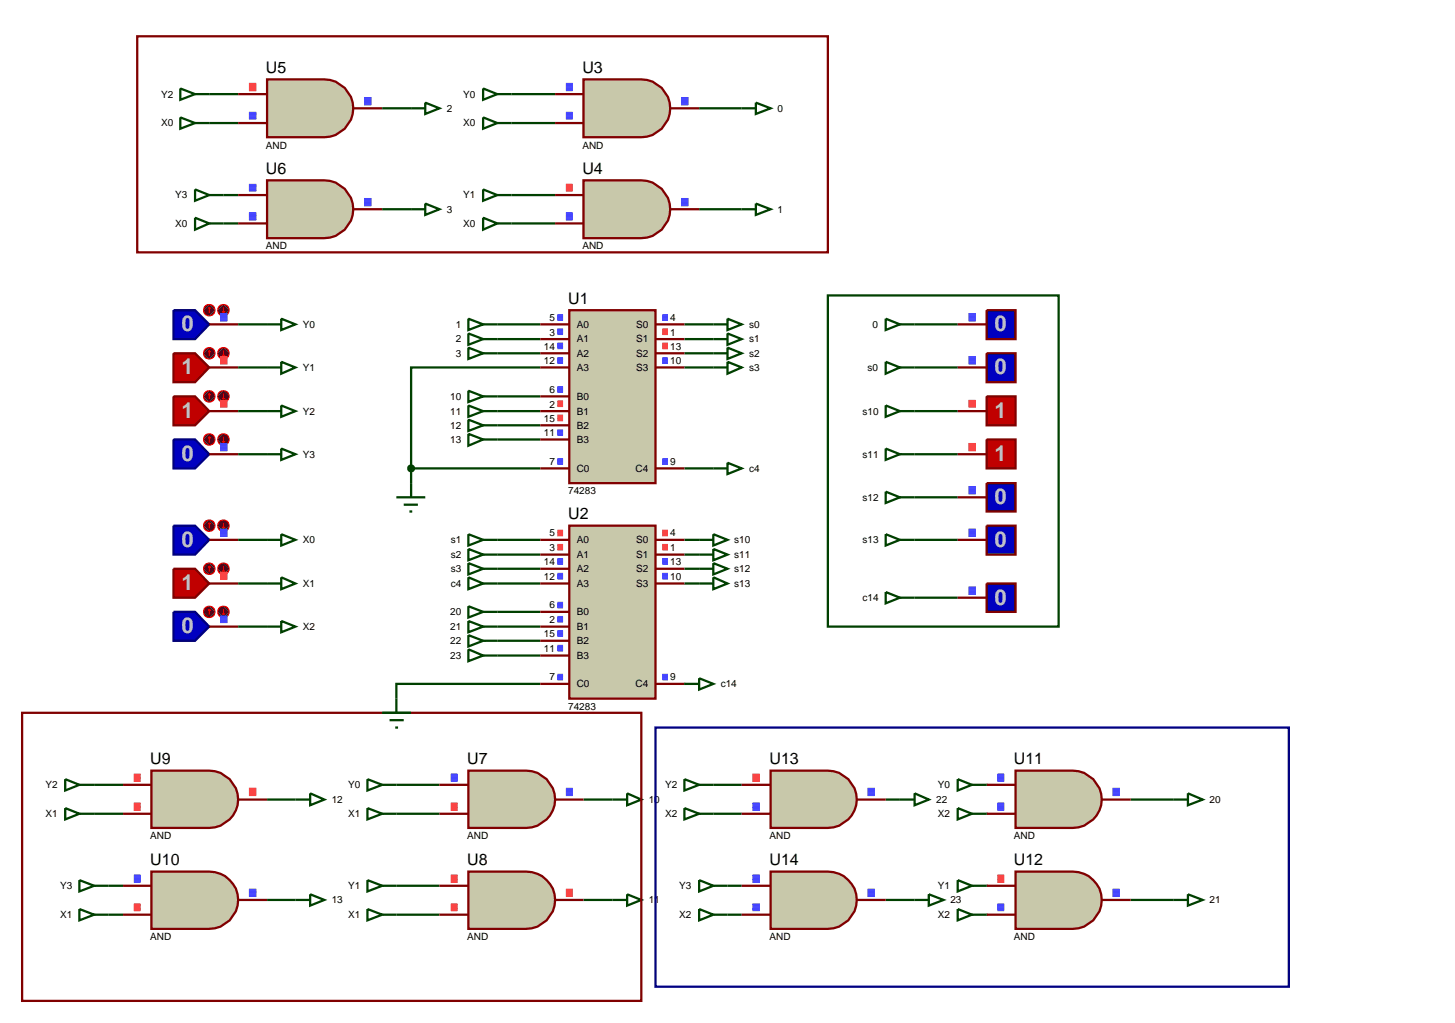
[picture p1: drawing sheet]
<svg xmlns="http://www.w3.org/2000/svg" width="257mm" height="180mm" viewBox="0 0 257 180" stroke-linecap="round" stroke-linejoin="round" font-family="sans-serif">
<g fill="none" stroke="#004000" stroke-width=".4">
<path d="M36.9 16.6h5.1M67.4 19.1h5.1M90.2 16.6h7.7M123.3 19.1h7.5M36.9 21.7h5.1M39.4 34.4h2.6M39.4 39.4h2.6M67.4 36.9h5.1M90.2 21.7h7.7M90.2 34.4h7.7M90.2 39.4h7.7M123.3 36.9h7.5"/>
<path d="M42 57.2h5.1M87.7 57.2h7.6M87.7 59.8h7.6M120.7 57.2h5.1M120.7 59.8h5.1M161.3 57.2h7.6M42 64.8h5.1M42 72.5h5.1M87.7 72.5h7.6M87.7 62.3h7.6M87.7 69.9h7.6M87.7 75h7.6"/>
<path d="M87.7 77.5h7.6M95.3 64.8h-22.8v17.8M120.7 64.8h5.1M120.7 62.3h5.1M161.3 64.8h7.6M161.3 72.5h7.6M42 80.1h5.1M42 95.2h5.1M72.5 82.6h22.8M72.5 82.6v2.6M87.7 95.2h7.6M87.7 97.8h7.6"/>
<path d="M120.7 95.2h2.6M120.7 97.8h2.6M120.7 82.6h5.1M161.3 80.1h7.6M161.3 95.2h7.6M161.3 87.7h7.6M42 102.9h5.1M42 110.5h5.1M87.7 102.9h7.6M87.7 110.5h7.6M87.7 100.3h7.6M87.7 107.9h7.6"/>
<path d="M87.7 113h7.6M87.7 115.6h7.6M120.7 102.9h2.6M120.7 100.3h2.6M161.3 105.4h7.6M16.6 138.4h5.1M69.9 138.4h7.6M95.3 120.6h-25.4v2.6M125.8 138.4h5M16.6 143.5h5.1M19.1 156.2h2.6M47.1 141h5"/>
<path d="M47.1 158.7h5M69.9 143.5h7.6M69.9 156.2h7.6M102.9 141h5.1M102.9 158.7h5.1M125.8 143.5h5M128.3 156.2h2.5M156.2 141h2.5M156.2 158.7h5.1M199.4 141h7.6M199.4 158.7h7.6M19.1 161.3h2.6"/>
<path d="M69.9 161.3h7.6M128.3 161.3h2.5"/>
</g>
<path d="M30.6 54.7h3.8l2.5 2.5-2.5 2.6h-3.8z" fill="#0000c0" stroke="#000080" stroke-width=".4"/>
<path d="M36.9 57.2h5.1" fill="none" stroke="#800000" stroke-width=".4"/>
<path d="M36.2 54l.7-.3-1 1zM36.9 53.7a.94 .94 0 0 1 1 1zM36.9 55.7l1-1a.94 .94 0 0 1-1 1zM35.9 54.7l1 1a.94 .94 0 0 1-1-1z" fill="#400000" stroke="#f00" stroke-width=".2"/>
<path d="M36.9 53.7l1 1-1 1-1-1z" fill="#400000"/>
<path d="M36.9 54.2l-.2 .2M36.9 54.2l.3 .2M36.9 54.2v1" fill="none" stroke="#f00" stroke-width=".2"/>
<path d="M38.7 54l.7-.3-1 1zM39.4 53.7a.94 .94 0 0 1 1 1zM39.4 55.7l1-1a.94 .94 0 0 1-1 1zM38.4 54.7l1 1a.94 .94 0 0 1-1-1z" fill="#400000" stroke="#f00" stroke-width=".2"/>
<path d="M38.4 54.7l1-1 1 1-1 1z" fill="#400000"/>
<path d="M39.2 54.9l.2 .3M39.4 54.2v1M39.7 54.9l-.3 .3" fill="none" stroke="#f00" stroke-width=".2"/>
<g fill="none" stroke="#4040ff" stroke-width=".18">
<path d="M38.8 55.3h1.3M38.8 55.4h1.3M38.8 55.5h1.3M38.8 55.6h1.3M38.8 55.7h1.3M38.8 55.8h1.3M38.8 55.9h1.3M38.8 56h1.3M38.8 56.1h1.3M38.8 56.2h1.3M38.8 56.3h1.3M38.8 56.4h1.3"/>
<path d="M38.8 56.5h1.3M38.8 56.6h1.3"/>
</g>
<path d="M30.6 62.3h3.8l2.5 2.5-2.5 2.6h-3.8z" fill="#c00000" stroke="#800000" stroke-width=".4"/>
<path d="M36.9 64.8h5.1" fill="none" stroke="#800000" stroke-width=".4"/>
<path d="M36.2 61.6l.7-.3-1 1zM36.9 61.3a.94 .94 0 0 1 1 1zM36.9 63.3l1-1a.94 .94 0 0 1-1 1zM35.9 62.3l1 1a.94 .94 0 0 1-1-1z" fill="#400000" stroke="#f00" stroke-width=".2"/>
<path d="M35.9 62.3l1-1 1 1-1 1z" fill="#400000"/>
<path d="M36.9 61.8l-.2 .3M36.9 61.8l.3 .3M36.9 61.8v1" fill="none" stroke="#f00" stroke-width=".2"/>
<path d="M38.7 61.6l.7-.3-1 1zM39.4 61.3a.94 .94 0 0 1 1 1zM39.4 63.3l1-1a.94 .94 0 0 1-1 1zM38.4 62.3l1 1a.94 .94 0 0 1-1-1z" fill="#400000" stroke="#f00" stroke-width=".2"/>
<path d="M38.4 62.3l1-1 1 1-1 1z" fill="#400000"/>
<path d="M39.2 62.6l.2 .2M39.4 61.8v1M39.7 62.6l-.3 .2" fill="none" stroke="#f00" stroke-width=".2"/>
<g fill="none" stroke="#ff4040" stroke-width=".18">
<path d="M38.8 62.9h1.3M38.8 63h1.3M38.8 63.1h1.3M38.8 63.2h1.3M38.8 63.3h1.3M38.8 63.4h1.3M38.8 63.5h1.3M38.8 63.6h1.3M38.8 63.7h1.3M38.8 63.8h1.3M38.8 63.9h1.3M38.8 64h1.3"/>
<path d="M38.8 64.1h1.3M38.8 64.2h1.3"/>
</g>
<path d="M30.6 69.9h3.8l2.5 2.6-2.5 2.5h-3.8z" fill="#c00000" stroke="#800000" stroke-width=".4"/>
<path d="M36.9 72.5h5.1" fill="none" stroke="#800000" stroke-width=".4"/>
<path d="M36.2 69.2l.7-.3-1 1zM36.9 68.9a.94 .94 0 0 1 1 1zM36.9 70.9l1-1a.94 .94 0 0 1-1 1zM35.9 69.9l1 1a.94 .94 0 0 1-1-1z" fill="#400000" stroke="#f00" stroke-width=".2"/>
<path d="M36.9 68.9l1 1-1 1-1-1z" fill="#400000"/>
<path d="M36.9 69.4l-.2 .3M36.9 69.4l.3 .3M36.9 69.4v1" fill="none" stroke="#f00" stroke-width=".2"/>
<path d="M38.7 69.2l.7-.3-1 1zM39.4 68.9a.94 .94 0 0 1 1 1zM39.4 70.9l1-1a.94 .94 0 0 1-1 1zM38.4 69.9l1 1a.94 .94 0 0 1-1-1z" fill="#400000" stroke="#f00" stroke-width=".2"/>
<path d="M38.4 69.9l1-1 1 1-1 1z" fill="#400000"/>
<path d="M39.2 70.2l.2 .2M39.4 69.4v1M39.7 70.2l-.3 .2" fill="none" stroke="#f00" stroke-width=".2"/>
<g fill="none" stroke="#ff4040" stroke-width=".18">
<path d="M38.8 70.6h1.3M38.8 70.7h1.3M38.8 70.8h1.3M38.8 70.9h1.3M38.8 71h1.3M38.8 71.1h1.3M38.8 71.2h1.3M38.8 71.3h1.3M38.8 71.4h1.3M38.8 71.5h1.3M38.8 71.6h1.3M38.8 71.7h1.3"/>
<path d="M38.8 71.8h1.3"/>
</g>
<path d="M30.6 77.5h3.8l2.5 2.6-2.5 2.5h-3.8z" fill="#0000c0" stroke="#000080" stroke-width=".4"/>
<path d="M36.9 80.1h5.1" fill="none" stroke="#800000" stroke-width=".4"/>
<path d="M36.2 76.8l.7-.3-1 1zM36.9 76.5a.94 .94 0 0 1 1 1zM36.9 78.5l1-1a.94 .94 0 0 1-1 1zM35.9 77.5l1 1a.94 .94 0 0 1-1-1z" fill="#400000" stroke="#f00" stroke-width=".2"/>
<path d="M36.9 76.5l1 1-1 1-1-1z" fill="#400000"/>
<path d="M36.9 77l-.2 .3M36.9 77l.3 .3M36.9 77v1.1" fill="none" stroke="#f00" stroke-width=".2"/>
<path d="M38.7 76.8l.7-.3-1 1zM39.4 76.5a.94 .94 0 0 1 1 1zM39.4 78.5l1-1a.94 .94 0 0 1-1 1zM38.4 77.5l1 1a.94 .94 0 0 1-1-1z" fill="#400000" stroke="#f00" stroke-width=".2"/>
<path d="M38.4 77.5l1-1 1 1-1 1z" fill="#400000"/>
<path d="M39.2 77.8l.2 .3M39.4 77v1.1M39.7 77.8l-.3 .3" fill="none" stroke="#f00" stroke-width=".2"/>
<g fill="none" stroke="#4040ff" stroke-width=".18">
<path d="M38.8 78.2h1.3M38.8 78.3h1.3M38.8 78.4h1.3M38.8 78.5h1.3M38.8 78.6h1.3M38.8 78.7h1.3M38.8 78.8h1.3M38.8 78.9h1.3M38.8 79h1.3M38.8 79.1h1.3M38.8 79.2h1.3M38.8 79.3h1.3"/>
<path d="M38.8 79.4h1.3M38.8 79.5h1.3"/>
</g>
<path d="M30.6 92.7h3.8l2.5 2.5-2.5 2.6h-3.8z" fill="#0000c0" stroke="#000080" stroke-width=".4"/>
<path d="M36.9 95.2h5.1" fill="none" stroke="#800000" stroke-width=".4"/>
<path d="M36.2 92l.7-.3-1 1zM36.9 91.7a.94 .94 0 0 1 1 1zM36.9 93.7l1-1a.94 .94 0 0 1-1 1zM35.9 92.7l1 1a.94 .94 0 0 1-1-1z" fill="#400000" stroke="#f00" stroke-width=".2"/>
<path d="M36.9 91.7l1 1-1 1-1-1z" fill="#400000"/>
<path d="M36.9 92.2l-.2 .2M36.9 92.2l.3 .2M36.9 92.2v1" fill="none" stroke="#f00" stroke-width=".2"/>
<path d="M38.7 92l.7-.3-1 1zM39.4 91.7a.94 .94 0 0 1 1 1zM39.4 93.7l1-1a.94 .94 0 0 1-1 1zM38.4 92.7l1 1a.94 .94 0 0 1-1-1z" fill="#400000" stroke="#f00" stroke-width=".2"/>
<path d="M38.4 92.7l1-1 1 1-1 1z" fill="#400000"/>
<path d="M39.2 92.9l.2 .3M39.4 92.2v1M39.7 92.9l-.3 .3" fill="none" stroke="#f00" stroke-width=".2"/>
<g fill="none" stroke="#4040ff" stroke-width=".18">
<path d="M38.8 93.3h1.3M38.8 93.4h1.3M38.8 93.5h1.3M38.8 93.6h1.3M38.8 93.7h1.3M38.8 93.8h1.3M38.8 93.9h1.3M38.8 94h1.3M38.8 94.1h1.3M38.8 94.2h1.3M38.8 94.3h1.3M38.8 94.4h1.3"/>
<path d="M38.8 94.5h1.3M38.8 94.6h1.3"/>
</g>
<path d="M30.6 100.3h3.8l2.5 2.6-2.5 2.5h-3.8z" fill="#c00000" stroke="#800000" stroke-width=".4"/>
<path d="M36.9 102.9h5.1" fill="none" stroke="#800000" stroke-width=".4"/>
<path d="M36.2 99.6l.7-.3-1 1zM36.9 99.3a.94 .94 0 0 1 1 1zM36.9 101.3l1-1a.94 .94 0 0 1-1 1zM35.9 100.3l1 1a.94 .94 0 0 1-1-1z" fill="#400000" stroke="#f00" stroke-width=".2"/>
<path d="M36.9 99.3l1 1-1 1-1-1z" fill="#400000"/>
<path d="M36.9 99.8l-.2 .3M36.9 99.8l.3 .3M36.9 99.8v1" fill="none" stroke="#f00" stroke-width=".2"/>
<path d="M38.7 99.6l.7-.3-1 1zM39.4 99.3a.94 .94 0 0 1 1 1zM39.4 101.3l1-1a.94 .94 0 0 1-1 1zM38.4 100.3l1 1a.94 .94 0 0 1-1-1z" fill="#400000" stroke="#f00" stroke-width=".2"/>
<path d="M39.4 99.3l1 1-1 1-1-1z" fill="#400000"/>
<path d="M39.4 99.8v1M39.2 100.6l.2 .2M39.7 100.6l-.3 .2" fill="none" stroke="#f00" stroke-width=".2"/>
<g fill="none" stroke="#ff4040" stroke-width=".18">
<path d="M38.8 100.9h1.3M38.8 101h1.3M38.8 101.1h1.3M38.8 101.2h1.3M38.8 101.3h1.3M38.8 101.4h1.3M38.8 101.5h1.3M38.8 101.6h1.3M38.8 101.7h1.3M38.8 101.8h1.3M38.8 101.9h1.3M38.8 102h1.3"/>
<path d="M38.8 102.1h1.3M38.8 102.2h1.3"/>
</g>
<path d="M30.6 107.9h3.8l2.5 2.6-2.5 2.5h-3.8z" fill="#0000c0" stroke="#000080" stroke-width=".4"/>
<path d="M36.9 110.5h5.1" fill="none" stroke="#800000" stroke-width=".4"/>
<path d="M36.2 107.2l.7-.3-1 1zM36.9 106.9a.94 .94 0 0 1 1 1zM36.9 108.9l1-1a.94 .94 0 0 1-1 1zM35.9 107.9l1 1a.94 .94 0 0 1-1-1z" fill="#400000" stroke="#f00" stroke-width=".2"/>
<path d="M35.9 107.9l1-1 1 1-1 1z" fill="#400000"/>
<path d="M36.9 107.4l-.2 .3M36.9 107.4l.3 .3M36.9 107.4v1" fill="none" stroke="#f00" stroke-width=".2"/>
<path d="M38.7 107.2l.7-.3-1 1zM39.4 106.9a.94 .94 0 0 1 1 1zM39.4 108.9l1-1a.94 .94 0 0 1-1 1zM38.4 107.9l1 1a.94 .94 0 0 1-1-1z" fill="#400000" stroke="#f00" stroke-width=".2"/>
<path d="M38.4 107.9l1-1 1 1-1 1z" fill="#400000"/>
<path d="M39.2 108.2l.2 .2M39.4 107.4v1M39.7 108.2l-.3 .2" fill="none" stroke="#f00" stroke-width=".2"/>
<g fill="none" stroke="#4040ff" stroke-width=".18">
<path d="M38.8 108.6h1.3M38.8 108.7h1.3M38.8 108.8h1.3M38.8 108.9h1.3M38.8 109h1.3M38.8 109.1h1.3M38.8 109.2h1.3M38.8 109.3h1.3M38.8 109.4h1.3M38.8 109.5h1.3M38.8 109.6h1.3M38.8 109.7h1.3"/>
<path d="M38.8 109.8h1.3"/>
</g>
<path d="M100.4 54.7h15.2v30.5h-15.2z" fill="#c8c8aa" stroke="#800000" stroke-width=".4"/>
<g fill="none" stroke="#800000" stroke-width=".4">
<path d="M95.3 57.2h5.1M95.3 59.8h5.1M115.6 57.2h5.1M115.6 59.8h5.1M95.3 62.3h5.1M95.3 64.8h5.1M95.3 69.9h5.1M95.3 72.5h5.1M95.3 75h5.1M95.3 77.5h5.1M115.6 62.3h5.1M115.6 64.8h5.1"/>
<path d="M95.3 82.6h5.1M115.6 82.6h5.1"/>
</g>
<g fill="none" stroke="#4040ff" stroke-width=".18">
<path d="M98.3 55.5h1M98.3 55.6h1M98.3 55.7h1M98.3 55.8h1M98.3 55.9h1M98.3 56h1M98.3 56.1h1M98.3 56.2h1M98.3 56.3h1M98.3 56.4h1M98.3 56.5h1M98.3 58h1"/>
<path d="M98.3 58.1h1M98.3 58.2h1M98.3 58.3h1M98.3 58.4h1M98.3 58.5h1M98.3 58.6h1M98.3 58.7h1M98.3 58.8h1M98.3 58.9h1M98.3 59h1M116.8 55.5h1M116.8 55.6h1"/>
<path d="M116.8 55.7h1M116.8 55.8h1M116.8 55.9h1M116.8 56h1M116.8 56.1h1M116.8 56.2h1M116.8 56.3h1M116.8 56.4h1M116.8 56.5h1M98.3 60.5h1M98.3 60.6h1M98.3 60.7h1"/>
<path d="M98.3 60.8h1M98.3 60.9h1M98.3 61h1M98.3 61.1h1M98.3 61.2h1M98.3 61.3h1M98.3 61.4h1M98.3 61.5h1M98.3 63.1h1M98.3 63.2h1M98.3 63.3h1M98.3 63.4h1"/>
<path d="M98.3 63.5h1M98.3 63.6h1M98.3 63.7h1M98.3 63.8h1M98.3 63.9h1M98.3 64h1M98.3 64.1h1M98.3 68.2h1M98.3 68.3h1M98.3 68.4h1M98.3 68.5h1M98.3 68.6h1"/>
<path d="M98.3 68.7h1M98.3 68.8h1M98.3 68.9h1M98.3 69h1M98.3 69.1h1M98.3 69.2h1M98.3 75.8h1M98.3 75.9h1M98.3 76h1M98.3 76.1h1M98.3 76.2h1M98.3 76.3h1"/>
<path d="M98.3 76.4h1M98.3 76.5h1M98.3 76.6h1M98.3 76.7h1M98.3 76.8h1M116.8 63.1h1M116.8 63.2h1M116.8 63.3h1M116.8 63.4h1M116.8 63.5h1M116.8 63.6h1M116.8 63.7h1"/>
<path d="M116.8 63.8h1M116.8 63.9h1M116.8 64h1M116.8 64.1h1M98.3 80.9h1M98.3 81h1M98.3 81.1h1M98.3 81.2h1M98.3 81.3h1M98.3 81.4h1M98.3 81.5h1M98.3 81.6h1"/>
<path d="M98.3 81.7h1M98.3 81.8h1M98.3 81.9h1M116.8 80.9h1M116.8 81h1M116.8 81.1h1M116.8 81.2h1M116.8 81.3h1M116.8 81.4h1M116.8 81.5h1M116.8 81.6h1M116.8 81.7h1"/>
<path d="M116.8 81.8h1M116.8 81.9h1"/>
</g>
<g fill="none" stroke="#ff4040" stroke-width=".18">
<path d="M116.8 58h1M116.8 58.1h1M116.8 58.2h1M116.8 58.3h1M116.8 58.4h1M116.8 58.5h1M116.8 58.6h1M116.8 58.7h1M116.8 58.8h1M116.8 58.9h1M116.8 59h1M98.3 70.7h1"/>
<path d="M98.3 70.8h1M98.3 70.9h1M98.3 71h1M98.3 71.1h1M98.3 71.2h1M98.3 71.3h1M98.3 71.4h1M98.3 71.5h1M98.3 71.6h1M98.3 71.7h1M98.3 73.2h1M98.3 73.3h1"/>
<path d="M98.3 73.4h1M98.3 73.5h1M98.3 73.6h1M98.3 73.7h1M98.3 73.8h1M98.3 73.9h1M98.3 74h1M98.3 74.1h1M98.3 74.2h1M116.8 60.5h1M116.8 60.6h1M116.8 60.7h1"/>
<path d="M116.8 60.8h1M116.8 60.9h1M116.8 61h1M116.8 61.1h1M116.8 61.2h1M116.8 61.3h1M116.8 61.4h1M116.8 61.5h1"/>
</g>
<path d="M100.4 92.7h15.2v30.5h-15.2z" fill="#c8c8aa" stroke="#800000" stroke-width=".4"/>
<g fill="none" stroke="#800000" stroke-width=".4">
<path d="M95.3 95.2h5.1M95.3 97.8h5.1M115.6 95.2h5.1M115.6 97.8h5.1M95.3 100.3h5.1M95.3 102.9h5.1M95.3 107.9h5.1M95.3 110.5h5.1M95.3 113h5.1M95.3 115.6h5.1M115.6 100.3h5.1M115.6 102.9h5.1"/>
<path d="M95.3 120.6h5.1M115.6 120.6h5.1"/>
</g>
<g fill="none" stroke="#ff4040" stroke-width=".18">
<path d="M98.3 93.5h1M98.3 93.6h1M98.3 93.7h1M98.3 93.8h1M98.3 93.9h1M98.3 94h1M98.3 94.1h1M98.3 94.2h1M98.3 94.3h1M98.3 94.4h1M98.3 94.5h1M98.3 96h1"/>
<path d="M98.3 96.1h1M98.3 96.2h1M98.3 96.3h1M98.3 96.4h1M98.3 96.5h1M98.3 96.6h1M98.3 96.7h1M98.3 96.8h1M98.3 96.9h1M98.3 97h1M116.8 93.5h1M116.8 93.6h1"/>
<path d="M116.8 93.7h1M116.8 93.8h1M116.8 93.9h1M116.8 94h1M116.8 94.1h1M116.8 94.2h1M116.8 94.3h1M116.8 94.4h1M116.8 94.5h1M116.8 96h1M116.8 96.1h1M116.8 96.2h1"/>
<path d="M116.8 96.3h1M116.8 96.4h1M116.8 96.5h1M116.8 96.6h1M116.8 96.7h1M116.8 96.8h1M116.8 96.9h1M116.8 97h1"/>
</g>
<g fill="none" stroke="#4040ff" stroke-width=".18">
<path d="M98.3 98.5h1M98.3 98.6h1M98.3 98.7h1M98.3 98.8h1M98.3 98.9h1M98.3 99h1M98.3 99.1h1M98.3 99.2h1M98.3 99.3h1M98.3 99.4h1M98.3 99.5h1M116.8 98.5h1"/>
<path d="M116.8 98.6h1M116.8 98.7h1M116.8 98.8h1M116.8 98.9h1M116.8 99h1M116.8 99.1h1M116.8 99.2h1M116.8 99.3h1M116.8 99.4h1M116.8 99.5h1M98.3 101.1h1M98.3 101.2h1"/>
<path d="M98.3 101.3h1M98.3 101.4h1M98.3 101.5h1M98.3 101.6h1M98.3 101.7h1M98.3 101.8h1M98.3 101.9h1M98.3 102h1M98.3 102.1h1M98.3 106.2h1M98.3 106.3h1M98.3 106.4h1"/>
<path d="M98.3 106.5h1M98.3 106.6h1M98.3 106.7h1M98.3 106.8h1M98.3 106.9h1M98.3 107h1M98.3 107.1h1M98.3 107.2h1M98.3 108.7h1M98.3 108.8h1M98.3 108.9h1M98.3 109h1"/>
<path d="M98.3 109.1h1M98.3 109.2h1M98.3 109.3h1M98.3 109.4h1M98.3 109.5h1M98.3 109.6h1M98.3 109.7h1M98.3 111.2h1M98.3 111.3h1M98.3 111.4h1M98.3 111.5h1M98.3 111.6h1"/>
<path d="M98.3 111.7h1M98.3 111.8h1M98.3 111.9h1M98.3 112h1M98.3 112.1h1M98.3 112.2h1M98.3 113.8h1M98.3 113.9h1M98.3 114h1M98.3 114.1h1M98.3 114.2h1M98.3 114.3h1"/>
<path d="M98.3 114.4h1M98.3 114.5h1M98.3 114.6h1M98.3 114.7h1M98.3 114.8h1M98.3 118.9h1M98.3 119h1M98.3 119.1h1M98.3 119.2h1M98.3 119.3h1M98.3 119.4h1M98.3 119.5h1"/>
<path d="M98.3 119.6h1M98.3 119.7h1M98.3 119.8h1M98.3 119.9h1M116.8 101.1h1M116.8 101.2h1M116.8 101.3h1M116.8 101.4h1M116.8 101.5h1M116.8 101.6h1M116.8 101.7h1M116.8 101.8h1"/>
<path d="M116.8 101.9h1M116.8 102h1M116.8 102.1h1M116.8 118.9h1M116.8 119h1M116.8 119.1h1M116.8 119.2h1M116.8 119.3h1M116.8 119.4h1M116.8 119.5h1M116.8 119.6h1M116.8 119.7h1"/>
<path d="M116.8 119.8h1M116.8 119.9h1"/>
</g>
<path d="M102.9 14h10.2a5.1 5.1 0 0 1 5.1 5.1 5.1 5.1 0 0 1-5.1 5.1h-10.2z" fill="#c8c8aa" stroke="#800000" stroke-width=".4"/>
<path d="M97.9 16.6h5M118.2 19.1h5.1M97.9 21.7h5" fill="none" stroke="#800000" stroke-width=".4"/>
<g fill="none" stroke="#4040ff" stroke-width=".18">
<path d="M99.8 14.7h1.2M99.8 14.8h1.2M99.8 14.9h1.2M99.8 15h1.2M99.8 15.1h1.2M99.8 15.2h1.2M99.8 15.3h1.2M99.8 15.4h1.2M99.8 15.5h1.2M99.8 15.6h1.2M99.8 15.7h1.2M99.8 15.8h1.2"/>
<path d="M99.8 15.9h1.2M99.8 16h1.2M99.8 19.8h1.2M99.8 19.9h1.2M120.1 17.2h1.3M120.1 17.3h1.3M120.1 17.4h1.3M120.1 17.5h1.3M120.1 17.6h1.3M120.1 17.7h1.3M120.1 17.8h1.3M120.1 17.9h1.3"/>
<path d="M120.1 18h1.3M120.1 18.1h1.3M120.1 18.2h1.3M120.1 18.3h1.3M120.1 18.4h1.3M120.1 18.5h1.3M99.8 20h1.2M99.8 20.1h1.2M99.8 20.2h1.2M99.8 20.3h1.2M99.8 20.4h1.2M99.8 20.5h1.2"/>
<path d="M99.8 20.6h1.2M99.8 20.7h1.2M99.8 20.8h1.2M99.8 20.9h1.2M99.8 21h1.2"/>
</g>
<path d="M102.9 31.8h10.2a5.1 5.1 0 0 1 5.1 5.1 5.1 5.1 0 0 1-5.1 5.1h-10.2z" fill="#c8c8aa" stroke="#800000" stroke-width=".4"/>
<path d="M97.9 34.4h5M97.9 39.4h5M118.2 36.9h5.1" fill="none" stroke="#800000" stroke-width=".4"/>
<g fill="none" stroke="#ff4040" stroke-width=".18">
<path d="M99.8 32.5h1.2M99.8 32.6h1.2M99.8 32.7h1.2M99.8 32.8h1.2M99.8 32.9h1.2M99.8 33h1.2M99.8 33.1h1.2M99.8 33.2h1.2M99.8 33.3h1.2M99.8 33.4h1.2M99.8 33.5h1.2M99.8 33.6h1.2"/>
<path d="M99.8 33.7h1.2"/>
</g>
<g fill="none" stroke="#4040ff" stroke-width=".18">
<path d="M99.8 37.5h1.2M99.8 37.6h1.2M99.8 37.7h1.2M99.8 37.8h1.2M99.8 37.9h1.2M99.8 38h1.2M99.8 38.1h1.2M99.8 38.2h1.2M99.8 38.3h1.2M99.8 38.4h1.2M99.8 38.5h1.2M99.8 38.6h1.2"/>
<path d="M99.8 38.7h1.2M99.8 38.8h1.2M120.1 35h1.3M120.1 35.1h1.3M120.1 35.2h1.3M120.1 35.3h1.3M120.1 35.4h1.3M120.1 35.5h1.3M120.1 35.6h1.3M120.1 35.7h1.3M120.1 35.8h1.3M120.1 35.9h1.3"/>
<path d="M120.1 36h1.3M120.1 36.1h1.3M120.1 36.2h1.3M120.1 36.3h1.3"/>
</g>
<path d="M47.1 14h10.1a5.1 5.1 0 0 1 5.1 5.1 5.1 5.1 0 0 1-5.1 5.1h-10.1z" fill="#c8c8aa" stroke="#800000" stroke-width=".4"/>
<path d="M42 16.6h5.1M62.3 19.1h5.1M42 21.7h5.1" fill="none" stroke="#800000" stroke-width=".4"/>
<g fill="none" stroke="#ff4040" stroke-width=".18">
<path d="M43.9 14.7h1.3M43.9 14.8h1.3M43.9 14.9h1.3M43.9 15h1.3M43.9 15.1h1.3M43.9 15.2h1.3M43.9 15.3h1.3M43.9 15.4h1.3M43.9 15.5h1.3M43.9 15.6h1.3M43.9 15.7h1.3M43.9 15.8h1.3"/>
<path d="M43.9 15.9h1.3M43.9 16h1.3"/>
</g>
<g fill="none" stroke="#4040ff" stroke-width=".18">
<path d="M43.9 19.8h1.3M43.9 19.9h1.3M64.2 17.2h1.3M64.2 17.3h1.3M64.2 17.4h1.3M64.2 17.5h1.3M64.2 17.6h1.3M64.2 17.7h1.3M64.2 17.8h1.3M64.2 17.9h1.3M64.2 18h1.3M64.2 18.1h1.3"/>
<path d="M64.2 18.2h1.3M64.2 18.3h1.3M64.2 18.4h1.3M64.2 18.5h1.3M43.9 20h1.3M43.9 20.1h1.3M43.9 20.2h1.3M43.9 20.3h1.3M43.9 20.4h1.3M43.9 20.5h1.3M43.9 20.6h1.3M43.9 20.7h1.3"/>
<path d="M43.9 20.8h1.3M43.9 20.9h1.3M43.9 21h1.3"/>
</g>
<path d="M47.1 31.8h10.1a5.1 5.1 0 0 1 5.1 5.1 5.1 5.1 0 0 1-5.1 5.1h-10.1z" fill="#c8c8aa" stroke="#800000" stroke-width=".4"/>
<path d="M42 34.4h5.1M42 39.4h5.1M62.3 36.9h5.1" fill="none" stroke="#800000" stroke-width=".4"/>
<g fill="none" stroke="#4040ff" stroke-width=".18">
<path d="M43.9 32.5h1.3M43.9 32.6h1.3M43.9 32.7h1.3M43.9 32.8h1.3M43.9 32.9h1.3M43.9 33h1.3M43.9 33.1h1.3M43.9 33.2h1.3M43.9 33.3h1.3M43.9 33.4h1.3M43.9 33.5h1.3M43.9 33.6h1.3"/>
<path d="M43.9 33.7h1.3M43.9 37.5h1.3M43.9 37.6h1.3M43.9 37.7h1.3M43.9 37.8h1.3M43.9 37.9h1.3M43.9 38h1.3M43.9 38.1h1.3M43.9 38.2h1.3M43.9 38.3h1.3M43.9 38.4h1.3M43.9 38.5h1.3"/>
<path d="M43.9 38.6h1.3M43.9 38.7h1.3M43.9 38.8h1.3M64.2 35h1.3M64.2 35.1h1.3M64.2 35.2h1.3M64.2 35.3h1.3M64.2 35.4h1.3M64.2 35.5h1.3M64.2 35.6h1.3M64.2 35.7h1.3M64.2 35.8h1.3"/>
<path d="M64.2 35.9h1.3M64.2 36h1.3M64.2 36.1h1.3M64.2 36.2h1.3M64.2 36.3h1.3"/>
</g>
<g fill="none" stroke="#004000" stroke-width=".4">
<path d="M31.8 15.6l2.6 1-2.6 1zM34.4 16.6h2.5M85.2 15.6l2.5 1-2.5 1zM87.7 16.6h2.5M31.8 20.7l2.6 1-2.6 1zM34.4 33.4l2.5 1-2.5 1zM34.4 38.4l2.5 1-2.5 1.1zM34.4 21.7h2.5M36.9 34.4h2.5M36.9 39.4h2.5M85.2 20.7l2.5 1-2.5 1zM85.2 33.4l2.5 1-2.5 1z"/>
<path d="M85.2 38.4l2.5 1-2.5 1.1zM87.7 21.7h2.5M87.7 34.4h2.5M87.7 39.4h2.5M47.1 57.2h2.5M49.6 56.2l2.5 1-2.5 1zM47.1 64.8h2.5M47.1 72.5h2.5M49.6 63.8l2.5 1-2.5 1.1zM49.6 71.5l2.5 1-2.5 1zM49.6 79.1l2.5 1-2.5 1zM47.1 80.1h2.5"/>
<path d="M47.1 95.2h2.5M49.6 94.2l2.5 1-2.5 1zM47.1 102.9h2.5M47.1 110.5h2.5M49.6 101.8l2.5 1.1-2.5 1zM49.6 109.5l2.5 1-2.5 1z"/>
</g>
<path d="M82.6 135.9h10.2a5.1 5.1 0 0 1 5.1 5 5.1 5.1 0 0 1-5.1 5.1h-10.2z" fill="#c8c8aa" stroke="#800000" stroke-width=".4"/>
<path d="M77.5 138.4h5.1M77.5 143.5h5.1M97.9 141h5" fill="none" stroke="#800000" stroke-width=".4"/>
<g fill="none" stroke="#4040ff" stroke-width=".18">
<path d="M79.5 136.5h1.2M79.5 136.6h1.2M79.5 136.7h1.2M79.5 136.8h1.2M79.5 136.9h1.2M79.5 137h1.2M79.5 137.1h1.2M79.5 137.2h1.2M79.5 137.3h1.2M79.5 137.4h1.2M79.5 137.5h1.2M79.5 137.6h1.2"/>
<path d="M79.5 137.7h1.2M79.5 137.8h1.2M99.8 139h1.2M99.8 139.1h1.2M99.8 139.2h1.2M99.8 139.3h1.2M99.8 139.4h1.2M99.8 139.5h1.2M99.8 139.6h1.2M99.8 139.7h1.2M99.8 139.8h1.2M99.8 139.9h1.2"/>
<path d="M99.8 140h1.2M99.8 140.1h1.2M99.8 140.2h1.2M99.8 140.3h1.2"/>
</g>
<g fill="none" stroke="#ff4040" stroke-width=".18">
<path d="M79.5 141.6h1.2M79.5 141.7h1.2M79.5 141.8h1.2M79.5 141.9h1.2M79.5 142h1.2M79.5 142.1h1.2M79.5 142.2h1.2M79.5 142.3h1.2M79.5 142.4h1.2M79.5 142.5h1.2M79.5 142.6h1.2M79.5 142.7h1.2"/>
<path d="M79.5 142.8h1.2M79.5 142.9h1.2"/>
</g>
<path d="M82.6 153.7h10.2a5.1 5.1 0 0 1 5.1 5 5.1 5.1 0 0 1-5.1 5.1h-10.2z" fill="#c8c8aa" stroke="#800000" stroke-width=".4"/>
<path d="M77.5 156.2h5.1M97.9 158.7h5M77.5 161.3h5.1" fill="none" stroke="#800000" stroke-width=".4"/>
<g fill="none" stroke="#ff4040" stroke-width=".18">
<path d="M79.5 154.3h1.2M79.5 154.4h1.2M79.5 154.5h1.2M79.5 154.6h1.2M79.5 154.7h1.2M79.5 154.8h1.2M79.5 154.9h1.2M79.5 155h1.2M79.5 155.1h1.2M79.5 155.2h1.2M79.5 155.3h1.2M79.5 155.4h1.2"/>
<path d="M79.5 155.5h1.2M79.5 155.6h1.2M79.5 159.4h1.2M79.5 159.5h1.2M79.5 159.6h1.2M79.5 159.7h1.2M79.5 159.8h1.2M79.5 159.9h1.2M79.5 160h1.2M99.8 156.8h1.2M99.8 156.9h1.2M99.8 157h1.2"/>
<path d="M99.8 157.1h1.2M99.8 157.2h1.2M99.8 157.3h1.2M99.8 157.4h1.2M99.8 157.5h1.2M99.8 157.6h1.2M99.8 157.7h1.2M99.8 157.8h1.2M99.8 157.9h1.2M99.8 158h1.2M99.8 158.1h1.2M79.5 160.1h1.2"/>
<path d="M79.5 160.2h1.2M79.5 160.3h1.2M79.5 160.4h1.2M79.5 160.5h1.2M79.5 160.6h1.2"/>
</g>
<path d="M26.7 135.9h10.2a5.1 5.1 0 0 1 5.1 5 5.1 5.1 0 0 1-5.1 5.1h-10.2z" fill="#c8c8aa" stroke="#800000" stroke-width=".4"/>
<path d="M21.7 138.4h5M21.7 143.5h5M42 141h5.1" fill="none" stroke="#800000" stroke-width=".4"/>
<g fill="none" stroke="#ff4040" stroke-width=".18">
<path d="M23.6 136.5h1.2M23.6 136.6h1.2M23.6 136.7h1.2M23.6 136.8h1.2M23.6 136.9h1.2M23.6 137h1.2M23.6 137.1h1.2M23.6 137.2h1.2M23.6 137.3h1.2M23.6 137.4h1.2M23.6 137.5h1.2M23.6 137.6h1.2"/>
<path d="M23.6 137.7h1.2M23.6 137.8h1.2M43.9 139h1.3M43.9 139.1h1.3M43.9 139.2h1.3M43.9 139.3h1.3M43.9 139.4h1.3M43.9 139.5h1.3M43.9 139.6h1.3M43.9 139.7h1.3M43.9 139.8h1.3M43.9 139.9h1.3"/>
<path d="M43.9 140h1.3M23.6 141.6h1.2M23.6 141.7h1.2M23.6 141.8h1.2M23.6 141.9h1.2M23.6 142h1.2M23.6 142.1h1.2M23.6 142.2h1.2M23.6 142.3h1.2M23.6 142.4h1.2M23.6 142.5h1.2M23.6 142.6h1.2"/>
<path d="M23.6 142.7h1.2M23.6 142.8h1.2M23.6 142.9h1.2M43.9 140.1h1.3M43.9 140.2h1.3M43.9 140.3h1.3"/>
</g>
<path d="M26.7 153.7h10.2a5.1 5.1 0 0 1 5.1 5 5.1 5.1 0 0 1-5.1 5.1h-10.2z" fill="#c8c8aa" stroke="#800000" stroke-width=".4"/>
<path d="M21.7 156.2h5M42 158.7h5.1M21.7 161.3h5" fill="none" stroke="#800000" stroke-width=".4"/>
<g fill="none" stroke="#4040ff" stroke-width=".18">
<path d="M23.6 154.3h1.2M23.6 154.4h1.2M23.6 154.5h1.2M23.6 154.6h1.2M23.6 154.7h1.2M23.6 154.8h1.2M23.6 154.9h1.2M23.6 155h1.2M23.6 155.1h1.2M23.6 155.2h1.2M23.6 155.3h1.2M23.6 155.4h1.2"/>
<path d="M23.6 155.5h1.2M23.6 155.6h1.2M43.9 156.8h1.3M43.9 156.9h1.3M43.9 157h1.3M43.9 157.1h1.3M43.9 157.2h1.3M43.9 157.3h1.3M43.9 157.4h1.3M43.9 157.5h1.3M43.9 157.6h1.3M43.9 157.7h1.3"/>
<path d="M43.9 157.8h1.3M43.9 157.9h1.3M43.9 158h1.3M43.9 158.1h1.3"/>
</g>
<g fill="none" stroke="#ff4040" stroke-width=".18">
<path d="M23.6 159.4h1.2M23.6 159.5h1.2M23.6 159.6h1.2M23.6 159.7h1.2M23.6 159.8h1.2M23.6 159.9h1.2M23.6 160h1.2M23.6 160.1h1.2M23.6 160.2h1.2M23.6 160.3h1.2M23.6 160.4h1.2M23.6 160.5h1.2"/>
<path d="M23.6 160.6h1.2"/>
</g>
<g fill="none" stroke="#004000" stroke-width=".4">
<path d="M11.5 137.4l2.5 1-2.5 1zM14 138.4h2.6M64.8 137.4l2.6 1-2.6 1zM67.4 138.4h2.5M11.5 142.5l2.5 1-2.5 1zM14 155.2l2.6 1-2.6 1zM14 143.5h2.6M16.6 156.2h2.5M64.8 142.5l2.6 1-2.6 1zM64.8 155.2l2.6 1-2.6 1zM67.4 143.5h2.5M67.4 156.2h2.5"/>
<path d="M14 160.3l2.6 1-2.6 1zM16.6 161.3h2.5M64.8 160.3l2.6 1-2.6 1zM67.4 161.3h2.5"/>
</g>
<path d="M179.1 135.9h10.1a5.1 5.1 0 0 1 5.1 5 5.1 5.1 0 0 1-5.1 5.1h-10.1z" fill="#c8c8aa" stroke="#800000" stroke-width=".4"/>
<path d="M174 138.4h5.1M174 143.5h5.1M194.3 141h5.1" fill="none" stroke="#800000" stroke-width=".4"/>
<g fill="none" stroke="#4040ff" stroke-width=".18">
<path d="M175.9 136.5h1.2M175.9 136.6h1.2M175.9 136.7h1.2M175.9 136.8h1.2M175.9 136.9h1.2M175.9 137h1.2M175.9 137.1h1.2M175.9 137.2h1.2M175.9 137.3h1.2M175.9 137.4h1.2M175.9 137.5h1.2M175.9 137.6h1.2"/>
<path d="M175.9 137.7h1.2M175.9 137.8h1.2M196.2 139h1.3M196.2 139.1h1.3M196.2 139.2h1.3M196.2 139.3h1.3M196.2 139.4h1.3M196.2 139.5h1.3M196.2 139.6h1.3M196.2 139.7h1.3M196.2 139.8h1.3M196.2 139.9h1.3"/>
<path d="M196.2 140h1.3M175.9 141.6h1.2M175.9 141.7h1.2M175.9 141.8h1.2M175.9 141.9h1.2M175.9 142h1.2M175.9 142.1h1.2M175.9 142.2h1.2M175.9 142.3h1.2M175.9 142.4h1.2M175.9 142.5h1.2M175.9 142.6h1.2"/>
<path d="M175.9 142.7h1.2M175.9 142.8h1.2M175.9 142.9h1.2M196.2 140.1h1.3M196.2 140.2h1.3M196.2 140.3h1.3"/>
</g>
<path d="M179.1 153.7h10.1a5.1 5.1 0 0 1 5.1 5 5.1 5.1 0 0 1-5.1 5.1h-10.1z" fill="#c8c8aa" stroke="#800000" stroke-width=".4"/>
<path d="M174 156.2h5.1M194.3 158.7h5.1M174 161.3h5.1" fill="none" stroke="#800000" stroke-width=".4"/>
<g fill="none" stroke="#ff4040" stroke-width=".18">
<path d="M175.9 154.3h1.2M175.9 154.4h1.2M175.9 154.5h1.2M175.9 154.6h1.2M175.9 154.7h1.2M175.9 154.8h1.2M175.9 154.9h1.2M175.9 155h1.2M175.9 155.1h1.2M175.9 155.2h1.2M175.9 155.3h1.2M175.9 155.4h1.2"/>
<path d="M175.9 155.5h1.2M175.9 155.6h1.2"/>
</g>
<g fill="none" stroke="#4040ff" stroke-width=".18">
<path d="M175.9 159.4h1.2M175.9 159.5h1.2M175.9 159.6h1.2M175.9 159.7h1.2M175.9 159.8h1.2M175.9 159.9h1.2M175.9 160h1.2M196.2 156.8h1.3M196.2 156.9h1.3M196.2 157h1.3M196.2 157.1h1.3M196.2 157.2h1.3"/>
<path d="M196.2 157.3h1.3M196.2 157.4h1.3M196.2 157.5h1.3M196.2 157.6h1.3M196.2 157.7h1.3M196.2 157.8h1.3M196.2 157.9h1.3M196.2 158h1.3M196.2 158.1h1.3M175.9 160.1h1.2M175.9 160.2h1.2M175.9 160.3h1.2"/>
<path d="M175.9 160.4h1.2M175.9 160.5h1.2M175.9 160.6h1.2"/>
</g>
<path d="M135.9 135.9h10.1a5.1 5.1 0 0 1 5.1 5 5.1 5.1 0 0 1-5.1 5.1h-10.1z" fill="#c8c8aa" stroke="#800000" stroke-width=".4"/>
<path d="M130.8 138.4h5.1M130.8 143.5h5.1M151.1 141h5.1" fill="none" stroke="#800000" stroke-width=".4"/>
<g fill="none" stroke="#ff4040" stroke-width=".18">
<path d="M132.7 136.5h1.3M132.7 136.6h1.3M132.7 136.7h1.3M132.7 136.8h1.3M132.7 136.9h1.3M132.7 137h1.3M132.7 137.1h1.3M132.7 137.2h1.3M132.7 137.3h1.3M132.7 137.4h1.3M132.7 137.5h1.3M132.7 137.6h1.3"/>
<path d="M132.7 137.7h1.3M132.7 137.8h1.3"/>
</g>
<g fill="none" stroke="#4040ff" stroke-width=".18">
<path d="M153 139h1.3M153 139.1h1.3M153 139.2h1.3M153 139.3h1.3M153 139.4h1.3M153 139.5h1.3M153 139.6h1.3M153 139.7h1.3M153 139.8h1.3M153 139.9h1.3M153 140h1.3M132.7 141.6h1.3"/>
<path d="M132.7 141.7h1.3M132.7 141.8h1.3M132.7 141.9h1.3M132.7 142h1.3M132.7 142.1h1.3M132.7 142.2h1.3M132.7 142.3h1.3M132.7 142.4h1.3M132.7 142.5h1.3M132.7 142.6h1.3M132.7 142.7h1.3M132.7 142.8h1.3"/>
<path d="M132.7 142.9h1.3M153 140.1h1.3M153 140.2h1.3M153 140.3h1.3"/>
</g>
<path d="M135.9 153.7h10.1a5.1 5.1 0 0 1 5.1 5 5.1 5.1 0 0 1-5.1 5.1h-10.1z" fill="#c8c8aa" stroke="#800000" stroke-width=".4"/>
<path d="M24.2 6.4h121.8v38.1h-121.8zM3.9 125.7h109.2v50.8h-109.2zM130.8 156.2h5.1M151.1 158.7h5.1M130.8 161.3h5.1" fill="none" stroke="#800000" stroke-width=".4"/>
<g fill="none" stroke="#4040ff" stroke-width=".18">
<path d="M132.7 154.3h1.3M132.7 154.4h1.3M132.7 154.5h1.3M132.7 154.6h1.3M132.7 154.7h1.3M132.7 154.8h1.3M132.7 154.9h1.3M132.7 155h1.3M132.7 155.1h1.3M132.7 155.2h1.3M132.7 155.3h1.3M132.7 155.4h1.3"/>
<path d="M132.7 155.5h1.3M132.7 155.6h1.3M132.7 159.4h1.3M132.7 159.5h1.3M132.7 159.6h1.3M132.7 159.7h1.3M132.7 159.8h1.3M132.7 159.9h1.3M132.7 160h1.3M153 156.8h1.3M153 156.9h1.3M153 157h1.3"/>
<path d="M153 157.1h1.3M153 157.2h1.3M153 157.3h1.3M153 157.4h1.3M153 157.5h1.3M153 157.6h1.3M153 157.7h1.3M153 157.8h1.3M153 157.9h1.3M153 158h1.3M153 158.1h1.3M132.7 160.1h1.3"/>
<path d="M132.7 160.2h1.3M132.7 160.3h1.3M132.7 160.4h1.3M132.7 160.5h1.3M132.7 160.6h1.3"/>
</g>
<g fill="none" stroke="#004000" stroke-width=".4">
<path d="M72.5 19.1h2.5M75 18.1l2.5 1-2.5 1zM130.8 19.1h2.5M133.3 18.1l2.6 1-2.6 1zM72.5 36.9h2.5M75 35.9l2.5 1-2.5 1zM130.8 36.9h2.5M133.3 35.9l2.6 1-2.6 1zM82.6 56.2l2.6 1-2.6 1zM82.6 58.8l2.6 1-2.6 1zM85.2 57.2h2.5M85.2 59.8h2.5"/>
<path d="M82.6 61.3l2.6 1-2.6 1zM82.6 68.9l2.6 1-2.6 1zM82.6 71.5l2.6 1-2.6 1zM82.6 74l2.6 1-2.6 1zM82.6 76.5l2.6 1-2.6 1.1zM85.2 62.3h2.5M85.2 69.9h2.5M85.2 72.5h2.5M85.2 75h2.5M85.2 77.5h2.5M82.6 94.2l2.6 1-2.6 1zM82.6 96.8l2.6 1-2.6 1z"/>
<path d="M82.6 99.3l2.6 1-2.6 1zM85.2 95.2h2.5M85.2 97.8h2.5M82.6 101.8l2.6 1.1-2.6 1zM82.6 106.9l2.6 1-2.6 1zM82.6 109.5l2.6 1-2.6 1zM82.6 112l2.6 1-2.6 1zM82.6 114.5l2.6 1.1-2.6 1zM85.2 100.3h2.5M85.2 102.9h2.5M85.2 107.9h2.5M85.2 110.5h2.5"/>
<path d="M85.2 113h2.5M85.2 115.6h2.5M54.7 139.9l2.5 1.1-2.5 1zM110.6 139.9l2.5 1.1-2.5 1zM120.7 137.4l2.6 1-2.6 1zM123.3 138.4h2.5M161.3 139.9l2.5 1.1-2.5 1zM168.9 137.4l2.5 1-2.5 1zM171.4 138.4h2.6M209.5 139.9l2.6 1.1-2.6 1zM52.1 141h2.6M52.1 158.7h2.6"/>
<path d="M54.7 157.7l2.5 1-2.5 1zM108 141h2.6M108 158.7h2.6M110.6 157.7l2.5 1-2.5 1zM120.7 142.5l2.6 1-2.6 1zM123.3 155.2l2.5 1-2.5 1zM123.3 143.5h2.5M125.8 156.2h2.5M158.7 141h2.6M161.3 158.7h2.5M163.8 157.7l2.6 1-2.6 1zM168.9 142.5l2.5 1-2.5 1z"/>
<path d="M168.9 155.2l2.5 1-2.5 1zM171.4 143.5h2.6M171.4 156.2h2.6M207 141h2.5M207 158.7h2.5M209.5 157.7l2.6 1-2.6 1zM123.3 160.3l2.5 1-2.5 1zM125.8 161.3h2.5M168.9 160.3l2.5 1-2.5 1zM171.4 161.3h2.6"/>
</g>
<path d="M115.6 128.3h111.7v45.7h-111.7z" fill="none" stroke="#000080" stroke-width=".4"/>
<path d="M174 62.3h5.1v5.1h-5.1z" fill="#0000c0" stroke="#800000" stroke-width=".4"/>
<path d="M168.9 64.8h5.1" fill="none" stroke="#800000" stroke-width=".4"/>
<g fill="none" stroke="#4040ff" stroke-width=".18">
<path d="M170.8 62.9h1.3M170.8 63h1.3M170.8 63.1h1.3M170.8 63.2h1.3M170.8 63.3h1.3M170.8 63.4h1.3M170.8 63.5h1.3M170.8 63.6h1.3M170.8 63.7h1.3M170.8 63.8h1.3M170.8 63.9h1.3M170.8 64h1.3"/>
<path d="M170.8 64.1h1.3M170.8 64.2h1.3"/>
</g>
<path d="M174 69.9h5.1v5.1h-5.1z" fill="#c00000" stroke="#800000" stroke-width=".4"/>
<path d="M168.9 72.5h5.1" fill="none" stroke="#800000" stroke-width=".4"/>
<g fill="none" stroke="#ff4040" stroke-width=".18">
<path d="M170.8 70.6h1.3M170.8 70.7h1.3M170.8 70.8h1.3M170.8 70.9h1.3M170.8 71h1.3M170.8 71.1h1.3M170.8 71.2h1.3M170.8 71.3h1.3M170.8 71.4h1.3M170.8 71.5h1.3M170.8 71.6h1.3M170.8 71.7h1.3"/>
<path d="M170.8 71.8h1.3"/>
</g>
<path d="M174 77.5h5.1v5.1h-5.1z" fill="#c00000" stroke="#800000" stroke-width=".4"/>
<path d="M168.9 80.1h5.1" fill="none" stroke="#800000" stroke-width=".4"/>
<g fill="none" stroke="#ff4040" stroke-width=".18">
<path d="M170.8 78.2h1.3M170.8 78.3h1.3M170.8 78.4h1.3M170.8 78.5h1.3M170.8 78.6h1.3M170.8 78.7h1.3M170.8 78.8h1.3M170.8 78.9h1.3M170.8 79h1.3M170.8 79.1h1.3M170.8 79.2h1.3M170.8 79.3h1.3"/>
<path d="M170.8 79.4h1.3M170.8 79.5h1.3"/>
</g>
<path d="M174 85.2h5.1v5h-5.1z" fill="#0000c0" stroke="#800000" stroke-width=".4"/>
<path d="M168.9 87.7h5.1" fill="none" stroke="#800000" stroke-width=".4"/>
<g fill="none" stroke="#4040ff" stroke-width=".18">
<path d="M170.8 85.8h1.3M170.8 85.9h1.3M170.8 86h1.3M170.8 86.1h1.3M170.8 86.2h1.3M170.8 86.3h1.3M170.8 86.4h1.3M170.8 86.5h1.3M170.8 86.6h1.3M170.8 86.7h1.3M170.8 86.8h1.3M170.8 86.9h1.3"/>
<path d="M170.8 87h1.3M170.8 87.1h1.3"/>
</g>
<path d="M174 92.7h5.1v5.1h-5.1z" fill="#0000c0" stroke="#800000" stroke-width=".4"/>
<path d="M168.9 95.2h5.1" fill="none" stroke="#800000" stroke-width=".4"/>
<g fill="none" stroke="#4040ff" stroke-width=".18">
<path d="M170.8 93.3h1.3M170.8 93.4h1.3M170.8 93.5h1.3M170.8 93.6h1.3M170.8 93.7h1.3M170.8 93.8h1.3M170.8 93.9h1.3M170.8 94h1.3M170.8 94.1h1.3M170.8 94.2h1.3M170.8 94.3h1.3M170.8 94.4h1.3"/>
<path d="M170.8 94.5h1.3M170.8 94.6h1.3"/>
</g>
<path d="M174 102.9h5.1v5h-5.1z" fill="#0000c0" stroke="#800000" stroke-width=".4"/>
<path d="M168.9 105.4h5.1" fill="none" stroke="#800000" stroke-width=".4"/>
<g fill="none" stroke="#4040ff" stroke-width=".18">
<path d="M170.8 103.5h1.3M170.8 103.6h1.3M170.8 103.7h1.3M170.8 103.8h1.3M170.8 103.9h1.3M170.8 104h1.3M170.8 104.1h1.3M170.8 104.2h1.3M170.8 104.3h1.3M170.8 104.4h1.3M170.8 104.5h1.3M170.8 104.6h1.3"/>
<path d="M170.8 104.7h1.3M170.8 104.8h1.3"/>
</g>
<path d="M174 54.7h5.1v5.1h-5.1z" fill="#0000c0" stroke="#800000" stroke-width=".4"/>
<path d="M168.9 57.2h5.1" fill="none" stroke="#800000" stroke-width=".4"/>
<g fill="none" stroke="#4040ff" stroke-width=".18">
<path d="M170.8 55.3h1.3M170.8 55.4h1.3M170.8 55.5h1.3M170.8 55.6h1.3M170.8 55.7h1.3M170.8 55.8h1.3M170.8 55.9h1.3M170.8 56h1.3M170.8 56.1h1.3M170.8 56.2h1.3M170.8 56.3h1.3M170.8 56.4h1.3"/>
<path d="M170.8 56.5h1.3M170.8 56.6h1.3"/>
</g>
<g fill="none" stroke="#004000" stroke-width=".4">
<path d="M125.8 57.2h2.5M125.8 59.8h2.5M128.3 56.2l2.5 1-2.5 1zM128.3 58.8l2.5 1-2.5 1zM156.2 56.2l2.5 1-2.5 1zM158.7 57.2h2.6M125.8 64.8h2.5M125.8 62.3h2.5M128.3 61.3l2.5 1-2.5 1zM128.3 63.8l2.5 1-2.5 1.1zM156.2 63.8l2.5 1-2.5 1.1zM156.2 71.5l2.5 1-2.5 1z"/>
<path d="M156.2 79.1l2.5 1-2.5 1zM158.7 64.8h2.6M158.7 72.5h2.6M69.9 87.7h5.1M71.2 89h2.5M72.2 90.2h.5M72.5 85.2v2.5M123.3 95.2h2.5M123.3 97.8h2.5M125.8 94.2l2.5 1-2.5 1zM125.8 96.8l2.5 1-2.5 1zM125.8 99.3l2.5 1-2.5 1z"/>
<path d="M125.8 82.6h2.5M128.3 81.6l2.5 1-2.5 1zM156.2 86.7l2.5 1-2.5 1zM156.2 94.2l2.5 1-2.5 1zM158.7 80.1h2.6M158.7 87.7h2.6M158.7 95.2h2.6M123.3 119.6l2.5 1-2.5 1zM123.3 100.3h2.5M123.3 102.9h2.5M125.8 101.8l2.5 1.1-2.5 1zM156.2 104.4l2.5 1-2.5 1z"/>
<path d="M158.7 105.4h2.6M67.4 125.7h5.1M68.7 127h2.5M69.7 128.3h.5M69.9 123.2v2.5M120.7 120.6h2.6"/>
</g>
<path d="M72.1 82.3l.4-.2-.5 .5zM72.5 82.1l.4 .2 .1 .3zM72.5 83.1l.5-.5-.1 .3zM72 82.6l.5 .5-.3-.1z" fill="#004000" stroke="#004000" stroke-width=".4"/>
<path d="M72 82.6l.5-.5 .5 .5-.5 .5z" fill="#004000"/>
<path d="M146 52.1h40.7v58.4h-40.7z" fill="none" stroke="#004000" stroke-width=".4"/>
<g font-size="3.9" fill="#c0c0c0">
<text x="32" y="58.4">0</text>
<text x="175.4" y="58.4">0</text>
<text x="32" y="66">1</text>
<text x="175.4" y="66">0</text>
<text x="32" y="73.7">1</text>
<text x="175.4" y="73.7">1</text>
<text x="32" y="81.3">0</text>
<text x="175.4" y="81.3">1</text>
<text x="175.4" y="88.9">0</text>
<text x="32" y="96.4">0</text>
<text x="175.4" y="96.4">0</text>
<text x="32" y="104.1">1</text>
<text x="175.4" y="106.6">0</text>
<text x="32" y="111.7">0</text>
</g>
<g font-size="2.8">
<text x="46.9" y="12.9">U5</text>
<text x="102.7" y="12.9">U3</text>
<text x="46.9" y="30.7">U6</text>
<text x="102.7" y="30.7">U4</text>
<text x="100.2" y="53.6">U1</text>
<text x="100.2" y="91.6">U2</text>
<text x="26.5" y="134.8">U9</text>
<text x="82.4" y="134.8">U7</text>
<text x="135.7" y="134.8">U13</text>
<text x="178.8" y="134.8">U11</text>
<text x="26.5" y="152.5">U10</text>
<text x="82.4" y="152.5">U8</text>
<text x="135.7" y="152.5">U14</text>
<text x="178.8" y="152.5">U12</text>
</g>
<g font-size="1.8">
<text x="28.4" y="17.2">Y2</text>
<text x="81.7" y="17.2">Y0</text>
<text x="28.4" y="22.3">X0</text>
<text x="78.8" y="19.7">2</text>
<text x="81.7" y="22.3">X0</text>
<text x="137.1" y="19.7">0</text>
<text x="46.9" y="26.2">AND</text>
<text x="102.7" y="26.2">AND</text>
<text x="30.9" y="35">Y3</text>
<text x="81.7" y="35">Y1</text>
<text x="30.9" y="40">X0</text>
<text x="78.8" y="37.5">3</text>
<text x="81.7" y="40">X0</text>
<text x="137.1" y="37.5">1</text>
<text x="46.9" y="44">AND</text>
<text x="102.7" y="44">AND</text>
<text x="53.4" y="57.8">Y0</text>
<text x="80.4" y="57.8">1</text>
<text x="96.9" y="56.6">5</text>
<text x="96.9" y="59.2">3</text>
<text x="101.7" y="57.8">A0</text>
<text x="112.2" y="57.8">S0</text>
<text x="118.2" y="56.6">4</text>
<text x="118.2" y="59.2">1</text>
<text x="132.1" y="57.8">s0</text>
<text x="153.9" y="57.8">0</text>
<text x="53.4" y="65.4">Y1</text>
<text x="80.4" y="62.9">3</text>
<text x="80.4" y="60.4">2</text>
<text x="95.9" y="61.7">14</text>
<text x="95.9" y="64.2">12</text>
<text x="101.7" y="60.4">A1</text>
<text x="101.7" y="62.9">A2</text>
<text x="101.7" y="65.4">A3</text>
<text x="112.2" y="60.4">S1</text>
<text x="112.2" y="62.9">S2</text>
<text x="112.2" y="65.4">S3</text>
<text x="118.2" y="61.7">13</text>
<text x="118.2" y="64.2">10</text>
<text x="132.1" y="60.4">s1</text>
<text x="132.1" y="62.9">s2</text>
<text x="132.1" y="65.4">s3</text>
<text x="153" y="65.4">s0</text>
<text x="79.4" y="70.5">10</text>
<text x="96.9" y="69.3">6</text>
<text x="96.9" y="71.9">2</text>
<text x="101.7" y="70.5">B0</text>
<text x="53.4" y="73.1">Y2</text>
<text x="79.4" y="73.1">11</text>
<text x="79.4" y="75.6">12</text>
<text x="95.9" y="74.4">15</text>
<text x="95.9" y="76.9">11</text>
<text x="101.7" y="73.1">B1</text>
<text x="101.7" y="75.6">B2</text>
<text x="152.1" y="73.1">s10</text>
<text x="53.4" y="80.7">Y3</text>
<text x="79.4" y="78.1">13</text>
<text x="96.9" y="82">7</text>
<text x="101.7" y="78.1">B3</text>
<text x="101.7" y="83.2">C0</text>
<text x="112.1" y="83.2">C4</text>
<text x="118.2" y="82">9</text>
<text x="132.1" y="83.2">c4</text>
<text x="152.1" y="80.7">s11</text>
<text x="100.2" y="87.2">74283</text>
<text x="152.1" y="88.3">s12</text>
<text x="53.4" y="95.8">X0</text>
<text x="79.5" y="95.8">s1</text>
<text x="96.9" y="94.6">5</text>
<text x="101.7" y="95.8">A0</text>
<text x="112.2" y="95.8">S0</text>
<text x="118.2" y="94.6">4</text>
<text x="129.5" y="95.8">s10</text>
<text x="152.1" y="95.8">s13</text>
<text x="79.5" y="98.4">s2</text>
<text x="79.5" y="100.9">s3</text>
<text x="95.9" y="99.7">14</text>
<text x="96.9" y="97.2">3</text>
<text x="101.7" y="98.4">A1</text>
<text x="101.7" y="100.9">A2</text>
<text x="112.2" y="98.4">S1</text>
<text x="112.2" y="100.9">S2</text>
<text x="118.2" y="97.2">1</text>
<text x="118.2" y="99.7">13</text>
<text x="129.5" y="98.4">s11</text>
<text x="129.5" y="100.9">s12</text>
<text x="53.4" y="103.5">X1</text>
<text x="79.5" y="103.5">c4</text>
<text x="95.9" y="102.3">12</text>
<text x="96.9" y="107.3">6</text>
<text x="101.7" y="103.5">A3</text>
<text x="112.2" y="103.5">S3</text>
<text x="118.2" y="102.3">10</text>
<text x="129.5" y="103.5">s13</text>
<text x="152.1" y="106">c14</text>
<text x="53.4" y="111.1">X2</text>
<text x="79.4" y="108.5">20</text>
<text x="79.4" y="111.1">21</text>
<text x="79.4" y="113.6">22</text>
<text x="95.9" y="112.4">15</text>
<text x="96.9" y="109.9">2</text>
<text x="101.7" y="108.5">B0</text>
<text x="101.7" y="111.1">B1</text>
<text x="101.7" y="113.6">B2</text>
<text x="79.4" y="116.2">23</text>
<text x="95.9" y="115">11</text>
<text x="96.9" y="120">7</text>
<text x="101.7" y="116.2">B3</text>
<text x="118.2" y="120">9</text>
<text x="100.2" y="125.2">74283</text>
<text x="101.7" y="121.2">C0</text>
<text x="112.1" y="121.2">C4</text>
<text x="127.1" y="121.2">c14</text>
<text x="8" y="139">Y2</text>
<text x="58.5" y="141.6">12</text>
<text x="61.4" y="139">Y0</text>
<text x="114.4" y="141.6">10</text>
<text x="117.3" y="139">Y2</text>
<text x="165.1" y="141.6">22</text>
<text x="165.4" y="139">Y0</text>
<text x="213.3" y="141.6">20</text>
<text x="8" y="144.1">X1</text>
<text x="26.5" y="148">AND</text>
<text x="61.4" y="144.1">X1</text>
<text x="82.4" y="148">AND</text>
<text x="117.3" y="144.1">X2</text>
<text x="135.7" y="148">AND</text>
<text x="165.4" y="144.1">X2</text>
<text x="178.8" y="148">AND</text>
<text x="10.6" y="156.8">Y3</text>
<text x="10.6" y="161.9">X1</text>
<text x="58.5" y="159.3">13</text>
<text x="61.4" y="156.8">Y1</text>
<text x="61.4" y="161.9">X1</text>
<text x="114.4" y="159.3">11</text>
<text x="119.8" y="156.8">Y3</text>
<text x="119.8" y="161.9">X2</text>
<text x="165.4" y="156.8">Y1</text>
<text x="165.4" y="161.9">X2</text>
<text x="167.6" y="159.3">23</text>
<text x="213.3" y="159.3">21</text>
<text x="26.5" y="165.8">AND</text>
<text x="82.4" y="165.8">AND</text>
<text x="135.7" y="165.8">AND</text>
<text x="178.8" y="165.8">AND</text>
</g>
</svg>
